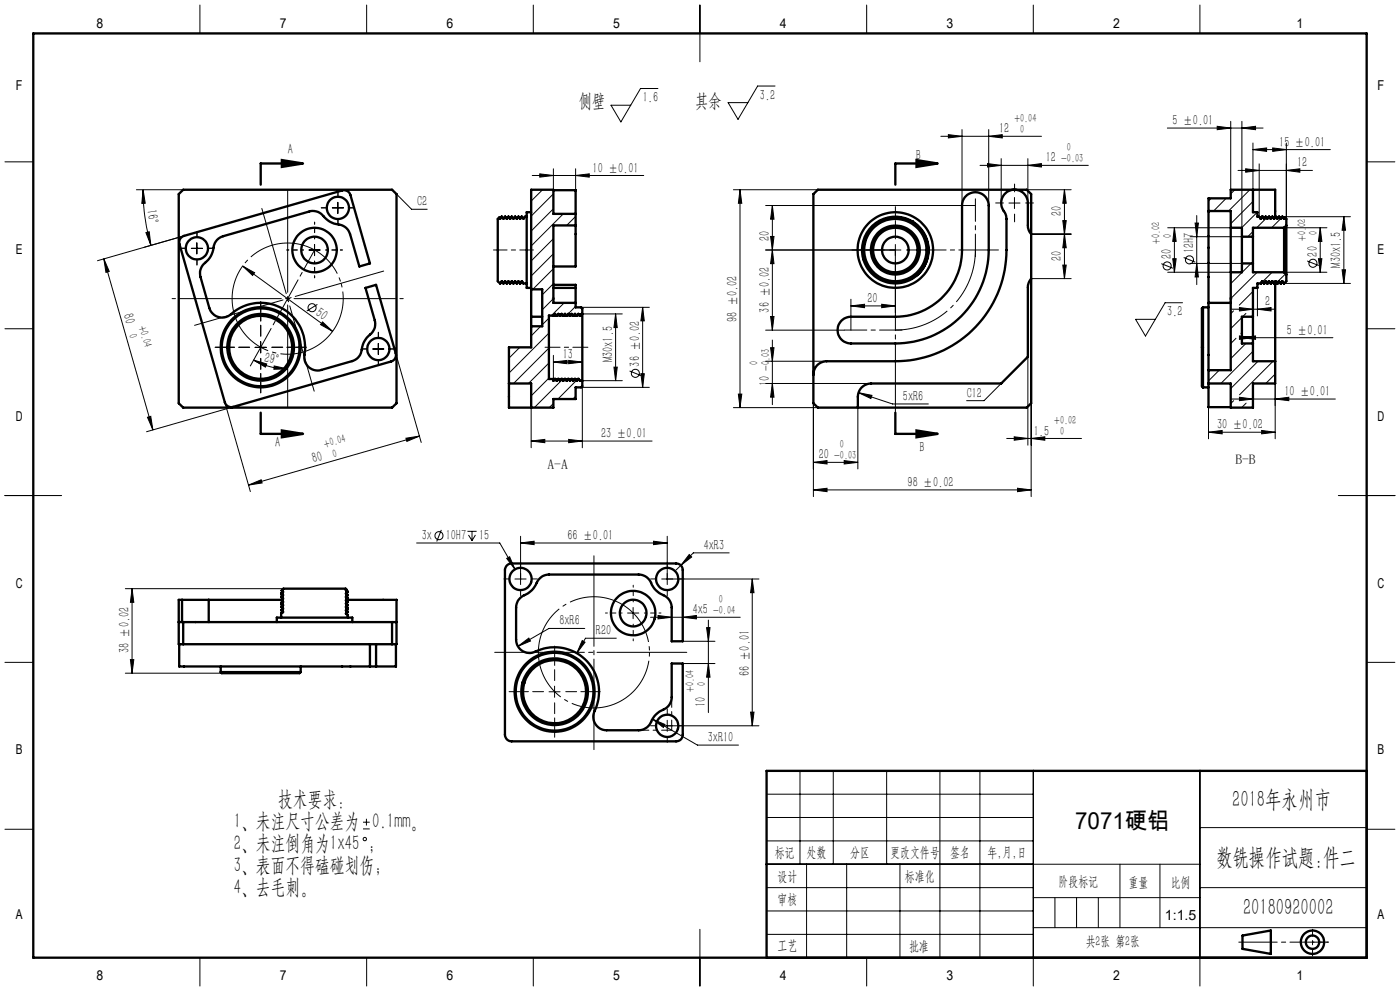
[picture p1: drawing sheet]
<svg xmlns="http://www.w3.org/2000/svg" width="420mm" height="297mm" viewBox="0 0 420 297" stroke-linecap="round" stroke-linejoin="round" font-family="sans-serif">
<g fill="none" stroke="#000" stroke-width=".3">
<path d="M60 1.5v8.5M110 1.5v8.5M160 1.5v8.5M210 1.5v17M260 1.5v8.5M310 1.5v8.5M360 1.5v8.5M197.4 26.5h-5.2l-5.9 10-3-5h5.9M232.5 25.8h-5.2l-5.9 10-3-5h6M288.6 38.8v22.8M296.6 38.8v22.8M350.2 38.4h28.7"/>
<path d="M365.2 37.8l4 .6-4 .5zM369.2 36.4v20.5M372.6 38.4l4.1-.6v1.1zM372.6 36.4v34.5h-15.6M1.5 48.5h8.5M40.9 56.9h14.1M42.9 56.9l.7 4-1.1 .1zM42.9 56.9l.5 7.8 1 5.6 .9 3.2M119 58.2l4.5 4.5h4.7M159.7 52.6h33.4M161.9 52.1l4.1 .5-4.1 .5zM166 50.6v6.3"/>
<path d="M172.7 52.6l4.1-.5v1zM172.7 50.6v6.5M220 56.9h25.4M222 56.9l.5 4h-1zM222 56.9v65.3M282.3 40.8h30.2M284.5 40.4l4.1 .4-4.1 .5zM294 49.6h32.5M296.3 49l4.1 .6-4.1 .5zM296.6 40.8l4.1-.4v.9zM300.4 47.6v13.3M304.3 59.2v3.3"/>
<path d="M308 56.9h13.3M308.4 49.6l4-.6v1.1zM308.4 47.6v13.3M319.3 56.9l.6 4h-1.1zM319.3 56.9v26.6M371.4 51.1h22.3M373.7 50.6l4.1 .5-4.1 .5zM375.9 44.8l4.1-.5v1.1zM375.9 42.9v14M375.9 44.8h23.2M377.8 49.1v15.8h27.3M381.8 44.3l4.1 .5-4.1 .6z"/>
<path d="M385.9 51.1l4.1-.5v1zM385.9 42.9v22.7M410 48.5h8.5M31.2 77.6l14.7 51.2M31.2 77.6l1.6 3.7-1 .3zM43.4 74.1l11.8-3.4-26 7.4M43.8 69.7l1-.2 .5 4zM57.4 74.4h3.3M59.1 72.8v3.3M72.8 79.7l27 19.6M72.8 79.7l3.6 2-.6 .8zM92.7 74.9h3.3"/>
<path d="M94.4 73.3v3.3M99.7 62.3h3.3M101.4 60.6v3.4M229.7 74.9h40.6M229.7 61.6h62.9M231.2 70.9h1l-.5 4zM231.7 74.9l.5 4.1h-1zM231.7 61.6l.5 4.1h-1zM231.7 61.6v37.4M268.6 73.3v20.4M302.7 60.9h3.3M309.4 70.2h11.9"/>
<path d="M318.8 66.1h1.1l-.6 4.1zM318.8 79.4h1.1l-.6 4.1zM319.3 70.2l.6 4.1h-1.1zM348.4 79l3.5 1.4M350.3 68.3h18.9M351.8 77.5h1l-.5 4.1zM352.3 68.3l.5 4.1h-1zM352.3 68.3v13.3M355.1 77.2l3.5 1.4M357 78.9h15.6M358.5 66.8h1l-.5 4.1zM359 78.9l.5 4.1h-1z"/>
<path d="M359 64.6v20.7M385.2 68.3h12.9M392.1 78.2l3.5 1.4M395.5 77.5h1.1l-.5 4.1zM396.1 68.3l.5 4.1h-1.1zM396.1 68.3v13.3M403.2 64.9l.4 4.1h-1zM403.2 64.9v20M1.5 98.5h8.5M95.2 91.2l-3.2 2M96.8 96.5l3 2.8-3.6-2zM174.3 92.1h20.5"/>
<path d="M174.7 94.1h12M184.7 94.1l.5 4.1h-1zM184.7 94.1v20M192.8 92.1l.5 4.1h-1zM192.8 92.1v24M229.7 99h23.6M231.2 94.9h1l-.5 4.1zM255.3 91.7l4.1-.5v1zM255.3 89.7v9.3M255.3 91.7h13.3M264.5 91.2l4.1 .5-4.1 .5zM309.4 83.5h11.9"/>
<path d="M350.3 81.6h18.9M354.8 90.7h-5.3l-5.9 10-2.9-5h5.9M369.5 92.7h13.1M371.8 92.2l4.1 .5-4.1 .5zM377.2 92.7l4.1-.5v1zM377.2 86.3v8.4M378.3 84.9h26.8M385.2 81.6h12.9M402.6 80.9h1l-.4 4zM410 98.5h8.5M76.1 107.9l3.9 1.2-.4 .9zM76.1 107.9a21 21 0 0 0 10.2 2.7"/>
<path d="M76.5 104.1h3.4M78.2 102.4v3.4M78.2 104.1l-3.1 5.6M82.3 109.7l4 .9-4.1 .1zM111.8 104.6h3.3M113.5 102.9v3.4M118.7 105.9l7.7 26.7M166 108.5l4.1-.5v1zM166 106.5v7.1M166 108.5h8.7M170.6 108l4.1 .5-4.1 .5zM174.3 116.1h20.5"/>
<path d="M174.7 115.7v18.5M174.7 114.1h12M184.2 110h1l-.5 4.1zM188.9 111.2l3.4 1.4M192.3 112h1l-.5 4.1zM221.5 118.1h1l-.5 4.1zM229.7 108.3h18.3M229.7 114.9h31.6M231.2 104.2h1l-.5 4.1zM231.7 114.9l.5 4.1h-1zM231.7 101.9v19.4M257.6 117.7l4 .8-.3 .9z"/>
<path d="M257.6 117.7l10.2 3.4h10.7M300.4 114.9l-5.2 5.2h-5.2M308.4 106.9v26.5M369.5 119.6h31.1M371.8 119.1l4.1 .5-4.1 .5zM371.8 100.7l4.1 .5-4.1 .5zM372.6 101.2l4.1-.5v1zM372.6 101.2h27.3M382.6 119.6l4-.5v1zM382.6 114.9v16.6M44.2 125.1l1-.3 .7 4zM67.5 120.6l7.6 26.7"/>
<path d="M69.9 122l-25.9 7.4M121.8 131.3l4-.6-3.7 1.6zM125.8 130.7l-51.2 14.7M159.3 132.2l4.1-.5v1zM159.3 122.2v12M159.3 132.2h36.3M170.6 131.7l4.1 .5-4.1 .5zM220 122.2h25.4M244 138.6l4.1-.6v1.1zM244 120.9v27.9M244 138.6h13.4M253.3 138l4.1 .6-4.1 .5z"/>
<path d="M257.4 122.2v18.3M302 131.4h22.4M304.3 130.9l4.1 .5-4.1 .5zM309.4 131.4l4-.5v1zM309.4 120.9v27.9M362.5 129.5l4.1-.5v1zM362.5 122v9.5M362.5 129.5h20.1M378.5 129l4.1 .5-4.1 .5zM1.5 148.5h17M74.6 145.4l3.8-1.6 .2 .9zM132.4 158.8l-1.4 3.5"/>
<path d="M140.2 159.2h2.8M141.6 159.2v2.8M244 146.8l4.1-.5v1.1zM244 146.8h65.4M305.3 146.3l4.1 .5-4.1 .6zM401.5 148.5h17M37.6 176.4h47.4M39.6 176.4l.5 4.1h-1zM39.6 176.4v25.4M125 162.7h24.9l4.6 7.9M140.5 160.3l1.1 1.7M142.6 160.3l-1 1.7"/>
<path d="M152 167.4l.9-.5 1.6 3.7zM154.5 173.5h3.3M156.2 162.7l4-.5v1zM156.2 160.7v14.5M156.2 162.7h44M196.1 162.2l4.1 .5-4.1 .5zM200.2 160.7v14.5M204.3 169.4l-1.5 1.4M206.8 166.2l.7 .7-3.2 2.5zM218.8 165.7h-10.8l-3.7 3.7M225.7 173.5l.5 4.1h-1zM225.7 173.5v44"/>
<path d="M227.7 173.5h-29.2M1.5 198.5h8.5M39.1 197.7h1l-.5 4.1zM155.4 193.7l3.2-2.5 .5 .9zM174.7 192l.8 .5-2.5 3.3zM175.4 188.3h-10.7l-9.3 5.4M184.9 191.3h-9.3l-2.6 4.5M188.3 183.7h3.3M189.9 182.1v3.3M195.2 185h26.9M197.4 184.5l4.1 .5-4.1 .5zM204.8 185l4.1-.5v1z"/>
<path d="M204.8 192.2h9.7M204.8 198.9h9.7M212 188.1h1l-.5 4.1zM212.5 185.8v27.8M212.5 198.9l.5 4h-1zM410 198.5h8.5M37.6 201.8h28.9M164.7 207.3h3.3M166.4 205.6v3.4M195.7 215.5l3.8 1.6-.5 .9zM195.7 215.5l13.5 7.8h12.3M200.2 215.9v3.3"/>
<path d="M225.2 213.4h1l-.5 4.1zM227.7 217.5h-29.2M230 238h80M240 231v28M250 231v28M266 231v28M282 231v56M294 231v56M310 231v64.5M360 231v64.5M1.5 248.5h8.5M108.9 248.4h2"/>
<path d="M108.9 246.4h2M109.9 245.4v2M230 259h130M230 245h80M230 252h80M242 259v28M254 259v28M270 259v28M336 259v19M348 259v19M360 248h50M410 248.5h8.5"/>
<path d="M210 278.5v17M230 266h80M230 273h80M310 278h100M310 269h50M316.5 269v9M323 269v9M329.5 269v9M360 266h50M60 287v8.5M110 287v8.5M160 287v8.5"/>
<path d="M230 280h80M260 287v8.5"/>
<circle cx="350.1" cy="79.7" r="1.21"/>
<circle cx="356.8" cy="77.9" r="1.22"/>
<circle cx="393.9" cy="78.9" r="1.22"/>
<circle cx="93.6" cy="92.2" r="1.22"/>
<circle cx="190.6" cy="111.9" r="1.22"/>
<circle cx="131.7" cy="160.5" r="1.22"/>
<circle cx="109.5" cy="251.5" r=".5"/>
</g>
<g fill="none" stroke="#000" stroke-width=".7" stroke-linecap="butt">
<path d="M84.6 48l6.3 1-6.3 1zM275 48l6.3 1-6.3 1zM84.6 129l6.3 1-6.3 1.1zM275 129l6.3 1-6.3 1.1z"/>
<circle cx="393.7" cy="282.4" r="3.5"/>
<circle cx="393.8" cy="282.4" r="2"/>
</g>
<path d="M292.6 74.9a24 24 0 0 1-24 24" fill="none" stroke="#000" stroke-width=".3" stroke-dasharray="30.5 1.3 1.3 1.3" stroke-dashoffset="13.5" stroke-linecap="butt"/>
<path d="M102.2 84.6a16.7 16.7 0 0 0-27.8-6.8 16.7 16.7 0 0 0 7.4 27.7 16.7 16.7 0 0 0 20.7-19.8l-.3-1.1M194.8 195.2a16.7 16.7 0 0 0-24.9-14.2 16.7 16.7 0 0 0-.5 28.7 16.7 16.7 0 0 0 25.4-13.3v-1.2" fill="none" stroke="#000" stroke-width=".3" stroke-dasharray="30.5 1.3 1.3 1.3" stroke-dashoffset="-2.8" stroke-linecap="butt"/>
<path d="M166 78.3v.5v-.5M166 78.3v11.2M369.2 78.3v.5v-.5M369.2 78.3v11.2M166 89.4v.2zM166 89.5h.1M369.2 89.4v.2zM369.2 89.5h.1" fill="none" stroke="#00f" stroke-width=".3"/>
<path d="M165.5 89.5h1M165.7 89.1l.7 .8M166 89v1M166.4 89.1l-.7 .8M368.7 89.5h1M368.9 89.1l.7 .8M369.2 89v1M369.6 89.1l-.7 .8" fill="none" stroke="#808080" stroke-width=".3"/>
<path d="M74.9 104.1h-10.3M78.2 100.7v-10.3M78.2 107.4v10.3M81.6 104.1h10.3M163.1 207.3h-10.4M166.4 204v-10.4M166.4 210.6v10.4M169.7 207.3h10.4" fill="none" stroke="#000" stroke-width=".3" stroke-dasharray="30.5 1.3 1.3 1.3" stroke-dashoffset="27.2"/>
<path d="M91 74.9h-5M94.4 71.6v-5M94.4 78.3v5M97.7 74.9h5M186.6 183.7h-5M190 180.4v-5M190 187.1v5M193.3 183.7h5" fill="none" stroke="#000" stroke-width=".3" stroke-dasharray="30.5 1.3 1.3 1.3" stroke-dashoffset="29.9"/>
<g fill="none" stroke="#000" stroke-width=".3" stroke-dasharray="30.5 1.3 1.3 1.3">
<path d="M101.4 59v-1.7M304.4 57.5v-2.3M55.8 74.4h-1.7M59.1 71.1v-1.7M59.1 77.7v1.7M62.4 74.4h1.7M98 62.3h-1.6M101.4 65.6v1.7M104.7 62.3h1.7M301 60.8h-2.3M304.4 64.2v2.3M307.7 60.8h2.3"/>
<path d="M110.2 104.6h-1.7M113.5 101.2v-1.6M113.5 107.9v1.7M116.8 104.6h1.7M152.8 173.5h-1.6M156.2 170.2v-1.7M156.2 176.8v1.7M159.5 173.5h1.7M196.8 173.5h-1.6M200.2 170.2v-1.7M200.2 176.8v1.7M203.5 173.5h1.7"/>
<path d="M196.8 217.5h-1.6M200.2 214.2v-1.7M203.5 217.5h1.7M200.2 220.8v1.7"/>
</g>
<path d="M265.3 74.9h-9.7M268.6 71.6v-9.7" fill="none" stroke="#000" stroke-width=".3" stroke-dasharray="30.5 1.3 1.3 1.3" stroke-dashoffset="27.6"/>
<path d="M268.6 78.3v45.5" fill="none" stroke="#000" stroke-width=".3" stroke-dasharray="30.5 1.3 1.3 1.3" stroke-dashoffset="9.6"/>
<path d="M272 74.9h27.5" fill="none" stroke="#000" stroke-width=".3" stroke-dasharray="30.5 1.3 1.3 1.3" stroke-dashoffset="18.6"/>
<path d="M121 89.5h-69.4" fill="none" stroke="#000" stroke-width=".3" stroke-dasharray="30.5 1.3 1.3 1.3" stroke-dashoffset="-2.3"/>
<path d="M86.3 122.8v-66.6" fill="none" stroke="#000" stroke-width=".3" stroke-dasharray="30.5 1.3 1.3 1.3" stroke-dashoffset="-.9"/>
<path d="M58.4 97.5l56.7-16.3" fill="none" stroke="#000" stroke-width=".3" stroke-dasharray="30.5 1.3 1.3 1.3" stroke-dashoffset="2.9"/>
<path d="M94.3 117.2l-15.8-54.7" fill="none" stroke="#000" stroke-width=".3" stroke-dasharray="30.5 1.3 1.3 1.3" stroke-dashoffset="3.9"/>
<path d="M176.4 104.1h-12.9" fill="none" stroke="#000" stroke-width=".3" stroke-dasharray="30.5 1.3 1.3 1.3" stroke-dashoffset="26"/>
<path d="M148 74.9h12" fill="none" stroke="#000" stroke-width=".3" stroke-dasharray="30.5 1.3 1.3 1.3" stroke-dashoffset="26.4"/>
<path d="M292.6 76.9v-17.3M253.3 98.9h17.3" fill="none" stroke="#000" stroke-width=".3" stroke-dasharray="30.5 1.3 1.3 1.3" stroke-dashoffset="23.7"/>
<path d="M148.4 195.5h57.6" fill="none" stroke="#000" stroke-width=".3" stroke-dasharray="30.5 1.3 1.3 1.3" stroke-dashoffset="3.6"/>
<path d="M178.2 224.7v-58.1" fill="none" stroke="#000" stroke-width=".3" stroke-dasharray="30.5 1.3 1.3 1.3" stroke-dashoffset="3.3"/>
<path d="M10 10h400v277h-400zM90.9 49h-12.7v6.3M281.3 49h-12.7v6.3M78.2 123.7v6.3h12.7M268.6 123.7v6.3h12.7M410 231h-180v56M372.7 280.4l8.5-1.5v7l-8.5-1.5z" fill="none" stroke="#000" stroke-width=".7"/>
<path d="M398.5 282.4h-4.7" fill="none" stroke="#000" stroke-width=".3" stroke-dasharray="30.5 1.3 1.3 1.3" stroke-dashoffset="30"/>
<path d="M393.8 286.5v-8" fill="none" stroke="#000" stroke-width=".3" stroke-dasharray="30.5 1.3 1.3 1.3" stroke-dashoffset="28.4"/>
<path d="M398.5 282.4h-26.9" fill="none" stroke="#000" stroke-width=".3" stroke-dasharray="30.5 1.3 1.3 1.3" stroke-dashoffset="19"/>
<path d="M86.3 89.5l8.1-14.6M78.2 104.1l8.1-14.6" fill="none" stroke="#000" stroke-width=".3" stroke-dasharray="30.5 1.3 1.3 1.3" stroke-dashoffset="24.1"/>
<path d="M191.6 218.8h9.9M201.5 218.8v-9.9" fill="none" stroke="#000" stroke-width=".3" stroke-dasharray="30.5 1.3 1.3 1.3" stroke-dashoffset="27.4"/>
<g fill="#000">
<path d="M84.6 48l6.3 1-6.3 1zM84.6 129l6.3 1-6.3 1.1z"/>
<path d="M275 48l6.3 1-6.3 1zM275 129l6.3 1-6.3 1.1z"/>
<path d="M72.8 79.7l3 2.8 .6-.8zM96.8 96.5l-.6 .8 3.6 2z"/>
<path d="M76.1 107.9l3.9 1.2-.4 .9zM82.3 109.7l4 .9-4.1 .1z"/>
</g>
<g fill="#00f">
<path d="M166 89.4v.2zM166 78.3v.5z"/>
<path d="M369.2 89.4v.2zM369.2 78.3v.5z"/>
</g>
<g fill="#000">
<path d="M42.9 56.9l.7 4-1.1 .1zM43.8 69.7l1-.2 .5 4z"/>
<path d="M403.2 64.9l.4 4.1h-1zM402.6 80.9h1l-.4 4z"/>
<path d="M192.8 92.1l.5 4.1h-1zM192.3 112h1l-.5 4.1zM184.7 94.1l.5 4.1h-1zM184.2 110h1l-.5 4.1zM231.7 61.6l.5 4.1h-1zM231.2 70.9h1l-.5 4zM231.2 104.2h1l-.5 4.1zM231.7 114.9l.5 4.1h-1zM319.3 56.9l.6 4h-1.1zM318.8 66.1h1.1l-.6 4.1zM319.3 70.2l.6 4.1h-1.1zM318.8 79.4h1.1l-.6 4.1zM39.6 176.4l.5 4.1h-1zM39.1 197.7h1l-.5 4.1z"/>
<path d="M231.2 94.9h1l-.5 4.1zM231.7 74.9l.5 4.1h-1zM221.5 118.1h1l-.5 4.1zM222 56.9l.5 4h-1zM395.5 77.5h1.1l-.5 4.1zM396.1 68.3l.5 4.1h-1.1zM359 78.9l.5 4.1h-1zM358.5 66.8h1l-.5 4.1zM351.8 77.5h1l-.5 4.1zM352.3 68.3l.5 4.1h-1zM225.7 173.5l.5 4.1h-1zM225.2 213.4h1l-.5 4.1z"/>
<path d="M166 108.5l4.1-.5v1zM170.6 108l4.1 .5-4.1 .5zM244 138.6l4.1-.6v1.1zM253.3 138l4.1 .6-4.1 .5zM304.3 130.9l4.1 .5-4.1 .5zM309.4 131.4l4-.5v1zM257.6 117.7l3.7 1.7 .3-.9zM255.3 91.7l4.1-.5v1zM264.5 91.2l4.1 .5-4.1 .5zM244 146.8l4.1-.5v1.1zM305.3 146.3l4.1 .5-4.1 .6zM284.5 40.4l4.1 .4-4.1 .5zM296.6 40.8l4.1-.4v.9zM371.8 119.1l4.1 .5-4.1 .5zM382.6 119.6l4-.5v1zM372.6 101.2l4.1-.5v1zM371.8 100.7l4.1 .5-4.1 .5zM365.2 37.8l4 .6-4 .5zM372.6 38.4l4.1-.6v1.1zM373.7 50.6l4.1 .5-4.1 .5zM385.9 51.1l4.1-.5v1zM195.7 215.5l3.3 2.5 .5-.9zM155.4 193.7l3.7-1.6-.5-.9zM206.8 166.2l-2.5 3.2 3.2-2.5zM152 167.4l2.5 3.2-1.6-3.7zM174.7 192l-1.7 3.8 2.5-3.3z"/>
<path d="M44.2 125.1l1-.3 .7 4zM31.2 77.6l1.6 3.7-1 .3z"/>
<path d="M170.6 131.7l4.1 .5-4.1 .5zM159.3 132.2l4.1-.5v1zM172.7 52.6l4.1-.5v1zM161.9 52.1l4.1 .5-4.1 .5zM308.4 49.6l4-.6v1.1zM296.3 49l4.1 .6-4.1 .5zM381.8 44.3l4.1 .5-4.1 .6zM375.9 44.8l4.1-.5v1.1zM377.2 92.7l4.1-.5v1zM371.8 92.2l4.1 .5-4.1 .5z"/>
<path d="M378.5 129l4.1 .5-4.1 .5zM362.5 129.5l4.1-.5v1z"/>
<path d="M74.6 145.4l3.8-1.6 .2 .9zM121.8 131.3l4-.6-3.7 1.6z"/>
<path d="M156.2 162.7l4-.5v1zM196.1 162.2l4.1 .5-4.1 .5z"/>
<path d="M204.8 185l4.1-.5v1zM197.4 184.5l4.1 .5-4.1 .5z"/>
<path d="M212 188.1h1l-.5 4.1zM212.5 198.9l.5 4h-1z"/>
<circle cx="273.6" cy="66.3" r=".35"/>
</g>
<g fill="none" stroke="#000" stroke-width=".7">
<path d="M53.6 58.2l1.4-1.3h62.6l1.4 1.3v62.7l-1.4 1.3h-62.6l-1.4-1.3zM166 57h6.7v10.6M244 58.2l1.4-1.3h62.6l1.4 1.3v62.7l-1.4 1.3h-62.6l-1.4-1.3zM289.8 58.8a4 4 0 0 1 4.3-.9 4 4 0 0 1 2.5 3.7v13.3a28 28 0 0 1-28 28h-13.3a4 4 0 0 1-4-4 4 4 0 0 1 4-4h13.3a20 20 0 0 0 20-20v-13.8l.3-1zM375.9 56.9v6.7h1.3v1.3h.6l.3 .6h.2M54.3 71.3l.9-.6 47.5-13.6a2 2 0 0 1 2.4 1.4l5.9 20.4-3.2 1-2.8-9.7a4.3 4.3 0 0 0-4.1-3 7.9 7.9 0 0 1-4.6-3.2l-1.4-.6-1.6-.2-26.4 7.6a4.2 4.2 0 0 0-2.9 4.1 8 8 0 0 1-3.2 4.6l-.7 1.4-.1 1.6 2.8 9.8a4.1 4.1 0 0 0 7.2 1.3 13.4 13.4 0 0 1 15.3-.8 13.4 13.4 0 0 1 6 14.1 4 4 0 0 0 5.1 4l9.2-2.7a4.2 4.2 0 0 0 3-4.1 8.1 8.1 0 0 1 3.2-4.6l.7-1.4v-1.6l-2.9-10.2 3.2-.9 5.9 20.5a2 2 0 0 1-1.4 2.4l-47.4 13.7a2 2 0 0 1-2.4-1.4l-13.7-47.4 .1-1.2zM158 64.9h-.5l-.3 .6h-.3l-.3-.6-.5 .6-.5-.6-.4 .6h-.3l-.3-.6-.4 .6h-.3l-.3-.6-.5 .6h-.2l-.3-.6-.4 .6h-.3l-.3-.6-.4 .6h-.3l-.3-.6-.5 .6-.3-.3a2.23 2.23 0 0 0-.5 2.2v16.9l.7 .6 .4-.5h.3l.3 .5 .4-.5h.3l.3 .5 .4-.5h.2l.4 .5 .4-.5h.3l.3 .5 .4-.5h.3l.3 .5 .4-.5h.2l.4 .5 .4-.5h.3l.3 .5h1M159.3 63.6h-1.3v22.7h1.3M172.7 67.6v12.3h-6.7M172.7 64.1h-6.7v-7.2h-6.7v29.8M172.7 67.6h-6.7v23.2h6.7M259 77.6a10 10 0 0 1 12.5-12.2 10 10 0 0 1 3.6 17.1"/>
<path d="M262.2 67.7a9.9 9.9 0 0 1 14.2 1.4 9.9 9.9 0 0 1-2 14.1 9.9 9.9 0 0 1-14.1-2.6l-1.3-3 .2 .3a12.4 12.4 0 0 1 1.5-8.5zM309.4 70.2a3.8 3.8 0 0 1-1-2.7v-6.6a4 4 0 0 0-5.7-3.7 4 4 0 0 0-1.2 6.6l.4 1.8v9.3a33.3 33.3 0 0 1-33.3 33.4h-20.6a4 4 0 0 0-4 4M362.5 63.2v27.6M362.5 63.2v-3.8h6.7v-2.5h13.4v8.2M362.5 63.2h6.7v5.1M369.2 68.3v13.3M369.2 68.3h3.4v2.6M372.6 70.9v8M372.6 70.9h3.3M372.6 78.9v2.7h-3.4M372.6 78.9h3.3M375.9 70.9v8"/>
<path d="M375.9 78.9v2.7h9.3M378.6 64.9l-.3 .6M378.6 64.9l.5 .6h.2l.4-.6 .4 .6h.2l.3-.6 .5 .6h.2l.3-.6 .5 .6h.2l.4-.6 .4 .6h.2l.3-.6 .5 .6h.3l.2-.6 .5 .6 .4-.3 .4 .4v2M378.6 64.9h.1M385.2 68.3v13.3M385.2 68.3h-9.3v2.6M385.9 67.6v14.7M385.9 67.6l-.7 .7M159.3 86.7v8.2M159.3 94.9v2.9M159.3 86.7h3.4v11.1h-3.4M159.3 97.8v6.3h-6.6v10.8"/>
<path d="M159.3 94.9h3.4M166 86.3h6.7M166 85.4h6.7v6.7h1.6l.4 .3v1.7M174.7 94.1h-.3l-.3 .5h-.2l-.3-.5-.5 .5h-.2l-.4-.5-.4 .5h-.2l-.3-.5-.5 .5h-.2l-.3-.5-.5 .5h-.2l-.4-.5-.4 .5h-.2l-.3-.5-.5 .5h-.2l-.3-.5-.5 .5h-.2l-.4-.5-.4 .5h-1.4v19h1.3v.5M174.7 94.1v20M309.4 83.5a3.9 3.9 0 0 0-1 2.6v20.8l-8 8h-39.1a4 4 0 0 0-3.9 4.1v3.2M360.9 92.1l-.3 .3v23.3l.3 .4M360.9 92.1v24M360.9 92.1h1.6M362.5 90.8v20.1M362.5 90.8h6.7M369.2 81.6v29.3h-6.7"/>
<path d="M375.9 94.9v8M375.9 94.9h-3.3v8h3.3M378.3 84.9h-1.1v1.4h-1.3v8.6M378.3 84.9h.1M378.6 84.4l-.3 .5M378.6 84.4h.2l.5 .5M379.3 84.9h.1M379.6 84.4l-.3 .5M379.6 84.4h.2l.5 .5M380.3 84.9h.1M380.6 84.4l-.3 .5M380.6 84.4h.2l.5 .5"/>
<path d="M381.3 84.9h.1M381.6 84.4l-.3 .5M381.6 84.4h.2l.5 .5M382.3 84.9h.1M382.6 84.5v23.8M382.6 84.4l-.3 .5M382.6 84.4h.2l.5 .5M383.3 84.9h.1M383.6 84.4l-.3 .5M383.6 84.4h.2l.5 .5M384.3 84.9h.1M384.6 84.4l-.3 .5"/>
<path d="M384.6 84.4h.2l.4 .5M385.2 84.9h.1M385.2 81.6l.7 .7M385.9 82.3v2l-.7 .6M68.2 104.1h.6M152.7 114.9h6.6v7.3M166 114.1h.1M166.1 114.1l.3-.5h.2l.3 .5 .5-.5h.2l.3 .5 .5-.5h.2l.3 .5 .5-.5h.2l.3 .5 .5-.5h.2l.3 .5 .5-.5h.2l.3 .5 .5-.5h.2l.3 .5 .5-.5h.2l.3 .5h.8M174.7 114.1v1.6l-.4 .4h-1.6v3.5h-6.7v2.6h-13.3v-7.3M360.9 116.1h1.6M362.5 110.9v11.1h6.7M375.9 102.9v5.4h6.7"/>
<path d="M382.6 108.3v6.6h-6.7v7.3h-6.7v-7.3h-6.7M54.6 179.8h8M54.6 179.8h-1v13.3h65.4v-13.3h-15.2M54.6 179.8v6.6M62.6 179.8h21.8M62.6 179.8v6.6M84.5 177l.5-.6h17.5a1.06 1.06 0 0 1 1.4 .3l-.1 .3 .6 .4M84.5 177l.4 .2v.3l-.6 .4 .6 .3v.3l-.6 .4 .6 .3v.3l-.6 .4 .6 .3v.3l-.6 .4 .6 .4M103.8 178l.6 .3-.6 .7M103.8 179l.5 .3M103.8 180l.6 .4M103.8 176.7l-.2 .1"/>
<path d="M104.4 179.3l-.6 .4v.3M104.4 177.4l-.6 .3v.3M152.1 169.4l.6-.4 .8-.1h49.3a1.93 1.93 0 0 1 2 1.9v21.4h-3.3v-10.1a4.3 4.3 0 0 0-3.1-4 7.6 7.6 0 0 1-3.6-4.3l-1.2-1.1-2-.5h-26.9a4.3 4.3 0 0 0-4 3.1 8.3 8.3 0 0 1-4.3 3.6l-1 1.2-.5 1.4-.1 10.2a4.1 4.1 0 0 0 6.6 3.2 13.4 13.4 0 0 1 14.9 3.5 13.4 13.4 0 0 1 1.9 15.2 4 4 0 0 0 3.8 5.3h9.6a4.2 4.2 0 0 0 4-3.1 8.2 8.2 0 0 1 4.3-3.6l1-1.2 .6-1.5v-10.6h3.3v21.3a1.93 1.93 0 0 1-2 2h-49.3a1.99 1.99 0 0 1-2-2v-49.4zM53.6 186.4h65.4M53.8 193.1v6.6h65v-6.6M55 186.4v6.7M66.2 199.7v1.7M83 186.4v-1.3h22.7v1.3M84.9 181.2v.3l-.6 .3 .6 .4v.3l-.6 .3 .6 .4v.3l-.6 .3v1.3M90.2 199.7v1.7M103.8 181l.6 .3-.6 .7M103.8 182l.5 .3"/>
<path d="M103.8 183l.6 .4M103.8 184l.5 .3 .1 .8M104.4 183.4l-.6 .3v.3M104.4 182.3l-.6 .4v.3M104.4 180.4l-.6 .3v.3M111 193.1v6.6M112.8 193.1v6.6M117.6 186.4v6.7M66.2 201.4h24M66.2 201.4l.3 .4h21.8a2.2 2.2 0 0 0 1.9-.4M156.8 204.5l.5 .2"/>
<circle cx="59.1" cy="74.4" r="3.3"/>
<circle cx="94.4" cy="74.9" r="4"/>
<circle cx="94.4" cy="74.9" r="6.7"/>
<circle cx="101.4" cy="62.3" r="3.3"/>
<circle cx="268.6" cy="74.9" r="9.3"/>
<circle cx="268.6" cy="74.9" r="11.3"/>
<circle cx="268.6" cy="74.9" r="4"/>
<circle cx="268.6" cy="74.9" r="6.7"/>
<circle cx="268.6" cy="74.9" r="7.3"/>
<circle cx="78.2" cy="104.1" r="11.7"/>
<circle cx="78.2" cy="104.1" r="10"/>
<circle cx="78.2" cy="104.1" r="12"/>
<circle cx="78.2" cy="104.1" r="9.5"/>
<circle cx="113.5" cy="104.6" r="3.3"/>
<circle cx="156.2" cy="173.5" r="3.3"/>
<circle cx="200.2" cy="173.5" r="3.3"/>
<circle cx="189.9" cy="183.7" r="4"/>
<circle cx="189.9" cy="183.7" r="6.7"/>
<circle cx="166.4" cy="207.3" r="9.5"/>
<circle cx="166.4" cy="207.3" r="12"/>
<circle cx="166.4" cy="207.3" r="10"/>
<circle cx="166.4" cy="207.3" r="11.7"/>
<circle cx="200.2" cy="217.5" r="3.3"/>
</g>
<g fill="none" stroke="#000" stroke-width=".3">
<path d="M162.8 56.9l-3.5 3.4M166 58.1l-6.7 6.7M363.4 59.4l-.9 .9M367.8 59.4l-3.7 3.8M370.5 56.9l-1.3 1.2M375 56.9l-6.5 6.3M166 62.6l-6.7 6.6M166 71.5l-6.7 6.7M166 76.1l-6.7 6.6M169 64.1l-9.7 9.6M172.7 64.9l-2.7 2.7M375.3 78.9l-6.1 6.1"/>
<path d="M375.9 60.4l-6.7 6.7M375.9 69.4l-1.6 1.5M377.2 63.6l-4.7 4.7M380 65.3l-3 3M384.3 65.5l-2.8 2.8M384.8 65l-.4 .4M162.2 97.8l-2.9 2.9M164.7 95.4l-2 1.9M164.7 99.8l-12 12M166 80.5l-6.2 6.2M166 85l-3.3 3.4M166 89.5l-3.3 3.3"/>
<path d="M169.3 90.8l-3.9 3.8M172.7 91.8l-2.8 2.8M370.1 93.2l-.9 .8M372.6 95.2l-3.4 3.3M372.6 99.7l-.3 .2M373.8 93.9l-1 1M375.9 87.3l-4.1 4.1M377.2 81.6l-8 7.9M377.2 86l-.2 .3M381.6 81.6l-2.8 2.8M385.7 82.1l-2.7 2.6M155.9 104.1l-3.2 3.2"/>
<path d="M164.7 104.3l-10.6 10.6M164.7 108.8l-6.2 6.1M164.7 113.3l-5.4 5.3M168.7 113.7l-8.4 8.5M172.7 118.8l-.8 .8M172.9 114l-5.5 5.6M173.4 113.6l-.1 .1M365.8 110.9l-3.3 3.3M370.8 101.4l-1.6 1.6M373.8 102.9l-4.6 4.6M375.9 105.3l-9.6 9.6M377.4 108.3l-8.2 8.1"/>
<path d="M381.9 108.3l-10 10M382.6 112.1l-2.9 2.8M166 120.9l-1.2 1.3M370.1 120.1l-.9 .8M373.8 120.8l-1.3 1.4"/>
</g>
<g font-size="7.1">
<text x="369.7" y="241.8">2018年永州市</text>
<text x="322.6" y="248.4">7071硬铝</text>
<text x="364.8" y="259.1">数铣操作试题:件二</text>
<text x="372.9" y="274.2">20180920002</text>
</g>
<g font-size="6.4">
<text x="83.4" y="241.7">技术要求：</text>
<text x="70.1" y="248.3">1、未注尺寸公差为 0.1mm。</text>
<text x="70.1" y="254.8">2、未注倒角为1x45 ；</text>
<text x="70.1" y="261.4">3、表面不得磕碰划伤；</text>
<text x="70.1" y="268">4、去毛刺。</text>
</g>
<g font-size="5.6">
<text x="173.7" y="32">侧壁</text>
<text x="208.6" y="32">其余</text>
</g>
<g font-size="4.4">
<text x="228" y="29.9">3.2</text>
<text x="192.8" y="30.6">1.6</text>
<text x="299.7" y="40">12</text>
<text x="351.8" y="37.5">5 ±0.01</text>
<text x="86.3" y="46.1">A</text>
<text x="274.8" y="47.9">B</text>
<text x="383.8" y="44">15 ±0.01</text>
<text x="177.8" y="51.7">10 ±0.01</text>
<text x="313.7" y="48.7">12</text>
<text x="389.2" y="50.2">12</text>
<text x="44" y="62.8" transform="rotate(81 44 62.8)">16°</text>
<text x="125.1" y="61.8">C2</text>
<text x="318.5" y="64.7" transform="rotate(-90 318.5 64.7)">20</text>
<text x="230.8" y="72.3" transform="rotate(-90 230.8 72.3)">20</text>
<text x="351.5" y="77.7" transform="rotate(-90 351.5 77.7)">20</text>
<text x="358.2" y="75.9" transform="rotate(-90 358.2 75.9)">12H7</text>
<text x="395.2" y="76.9" transform="rotate(-90 395.2 76.9)">20</text>
<text x="318.5" y="78.4" transform="rotate(-90 318.5 78.4)">20</text>
<text x="402.3" y="80.3" transform="rotate(-90 402.3 80.3)">M30x1.5</text>
<text x="36.9" y="94.4" transform="rotate(74 36.9 94.4)">80</text>
<text x="94.5" y="94.4" transform="rotate(36 94.5 94.4)">50</text>
<text x="230.8" y="93.7" transform="rotate(-90 230.8 93.7)">36 ±0.02</text>
<text x="260.2" y="90.8">20</text>
<text x="350.2" y="94.8">3.2</text>
<text x="379.6" y="91.8">2</text>
<text x="221.2" y="96.4" transform="rotate(-90 221.2 96.4)">98 ±0.02</text>
<text x="386.1" y="100.3">5 ±0.01</text>
<text x="168.8" y="107.6">13</text>
<text x="79.1" y="108.6" transform="rotate(12 79.1 108.6)">29°</text>
<text x="183.8" y="108.6" transform="rotate(-90 183.8 108.6)">M30x1.5</text>
<text x="191.9" y="109.9" transform="rotate(-90 191.9 109.9)">36 ±0.02</text>
<text x="230.8" y="115.7" transform="rotate(-90 230.8 115.7)">10</text>
<text x="290" y="119.2">C12</text>
<text x="385.3" y="118.7">10 ±0.01</text>
<text x="270.9" y="120.2">5xR6</text>
<text x="180.3" y="131.3">23 ±0.01</text>
<text x="310.2" y="130.5">1.5</text>
<text x="365.1" y="128.6">30 ±0.02</text>
<text x="82.6" y="133.9">A</text>
<text x="245.6" y="137.7">20</text>
<text x="275.8" y="135.3">B</text>
<text x="94.1" y="138.9" transform="rotate(-16 94.1 138.9)">80</text>
<text x="272.3" y="146">98 ±0.02</text>
<text x="126.5" y="161.8">3x</text>
<text x="133.7" y="161.8">10H7</text>
<text x="143.8" y="161.8">15</text>
<text x="170.2" y="161.8">66 ±0.01</text>
<text x="211.1" y="164.8">4xR3</text>
<text x="207.8" y="184.1">4x5</text>
<text x="167.8" y="187.4">8xR6</text>
<text x="178.8" y="190.4">R20</text>
<text x="38.8" y="195.7" transform="rotate(-90 38.8 195.7)">38 ±0.02</text>
<text x="224.8" y="202.6" transform="rotate(-90 224.8 202.6)">66 ±0.01</text>
<text x="211.6" y="212" transform="rotate(-90 211.6 212)">10</text>
<text x="212.4" y="222.4">3xR10</text>
</g>
<g font-size="4.2">
<text x="232.4" y="256.8">标记</text>
<text x="241.9" y="256.9">处数</text>
<text x="255.1" y="256.7">分区</text>
<text x="267.1" y="256.8">更改文件号</text>
<text x="285" y="256.9">签名</text>
<text x="296.2" y="256.9">年,月,日</text>
<text x="233.3" y="264">设计</text>
<text x="271.5" y="264">标准化</text>
<text x="317.6" y="265.5">阶段标记</text>
<text x="338.6" y="265.7">重量</text>
<text x="351.2" y="265.7">比例</text>
<text x="233.3" y="270.9">审核</text>
<text x="349.5" y="275.6">1:1.5</text>
<text x="233.3" y="284.8">工艺</text>
<text x="272.7" y="285.1">批准</text>
<text x="325.7" y="283.5">共2张 第2张</text>
</g>
<g font-size="4.1">
<text x="29" y="8.3">8</text>
<text x="84" y="8.3">7</text>
<text x="134" y="8.3">6</text>
<text x="184" y="8.3">5</text>
<text x="234" y="8.3">4</text>
<text x="284" y="8.3">3</text>
<text x="334" y="8.3">2</text>
<text x="389" y="8.3">1</text>
<text x="4.7" y="26.8">F</text>
<text x="413.2" y="26.8">F</text>
<text x="4.7" y="76.1">E</text>
<text x="413.2" y="76.1">E</text>
<text x="4.7" y="126.1">D</text>
<text x="413.2" y="126.1">D</text>
<text x="164.2" y="140.7">A-A</text>
<text x="370.6" y="139.1">B-B</text>
<text x="4.7" y="176.1">C</text>
<text x="413.2" y="176.1">C</text>
<text x="4.7" y="226.1">B</text>
<text x="413.2" y="226.1">B</text>
<text x="4.7" y="275.3">A</text>
<text x="413.2" y="275.3">A</text>
<text x="29" y="293.8">8</text>
<text x="84" y="293.8">7</text>
<text x="134" y="293.8">6</text>
<text x="184" y="293.8">5</text>
<text x="234" y="293.8">4</text>
<text x="284" y="293.8">3</text>
<text x="334" y="293.8">2</text>
<text x="389" y="293.8">1</text>
</g>
<g font-size="3.5">
<text x="304.3" y="36.5">+0.04</text>
<text x="306" y="39.9">0</text>
<text x="320.1" y="45.2">0</text>
<text x="318.3" y="48.7">-0.03</text>
<text x="351.5" y="71.4" transform="rotate(-90 351.5 71.4)">0</text>
<text x="395.2" y="70.6" transform="rotate(-90 395.2 70.6)">0</text>
<text x="348" y="73.1" transform="rotate(-90 348 73.1)">+0.02</text>
<text x="391.7" y="72.3" transform="rotate(-90 391.7 72.3)">+0.02</text>
<text x="38.7" y="100.5" transform="rotate(74 38.7 100.5)">0</text>
<text x="41.6" y="97.9" transform="rotate(74 41.6 97.9)">+0.04</text>
<text x="227.4" y="109.4" transform="rotate(-90 227.4 109.4)">0</text>
<text x="230.8" y="111.1" transform="rotate(-90 230.8 111.1)">-0.03</text>
<text x="316.3" y="127">+0.02</text>
<text x="318" y="130.5">0</text>
<text x="97.6" y="134.2" transform="rotate(-16 97.6 134.2)">+0.04</text>
<text x="100.2" y="137.1" transform="rotate(-16 100.2 137.1)">0</text>
<text x="250.2" y="137.7">-0.03</text>
<text x="252" y="134.2">0</text>
<text x="213.9" y="184.1">-0.04</text>
<text x="215.7" y="180.6">0</text>
<text x="208.2" y="207.4" transform="rotate(-90 208.2 207.4)">+0.04</text>
<text x="211.6" y="205.7" transform="rotate(-90 211.6 205.7)">0</text>
</g>
</svg>
